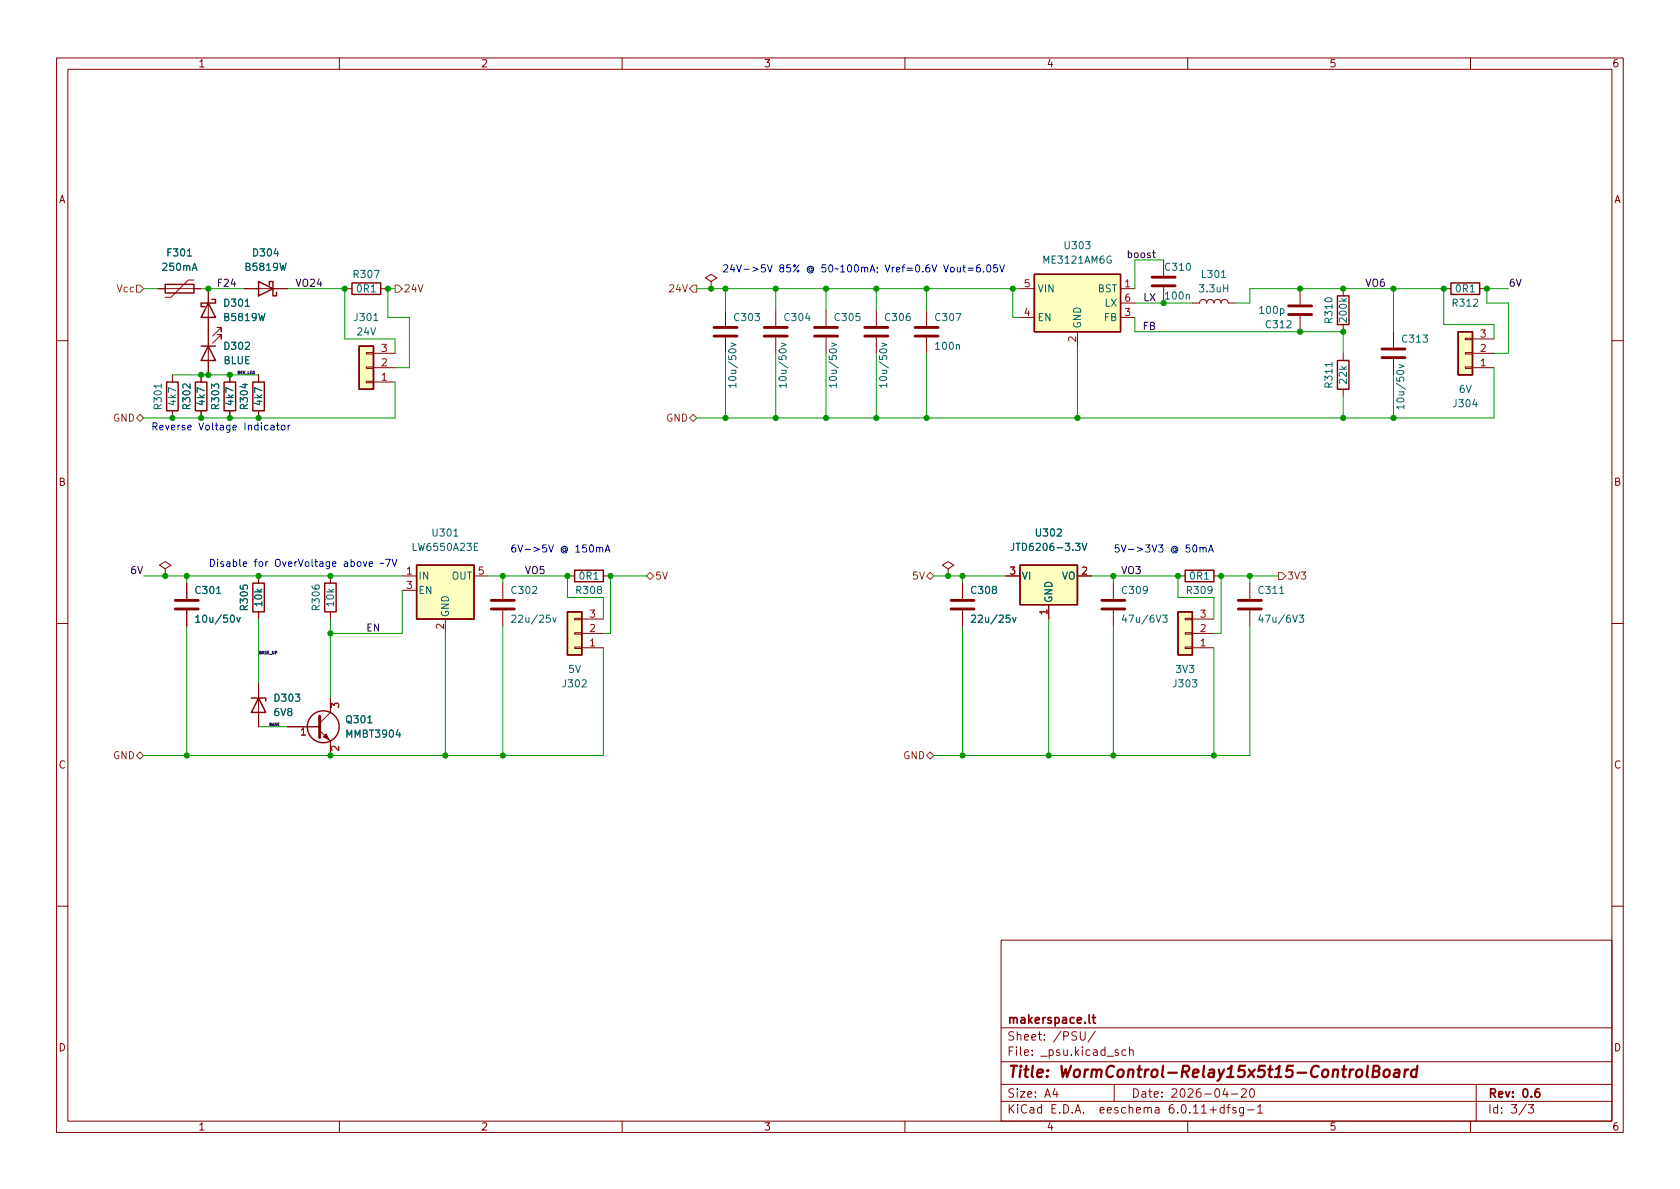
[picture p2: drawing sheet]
<svg xmlns="http://www.w3.org/2000/svg" width="297mm" height="210mm" viewBox="0 0 297 210" stroke-linecap="round" stroke-linejoin="round" font-family="sans-serif">
<g fill="none" stroke="#840000" stroke-width=".18">
<path d="M10 10.2h277v190.1h-277zM12 12.2h273v186.1h-273zM60 10.2v2M110 10.2v2M160 10.2v2M210 10.2v2M260 10.2v2M27.9 51h7.7M34.3 49.5h-1l-3.1 3.1h-1M36.8 51v15.3M38.4 57.9h.7v.8v-.8l-1.5 1.5M38.4 59.2h.7v.7v-.7l-1.5 1.5"/>
<path d="M43.2 51h7.6M61 51h1.2M67.3 51h1.3M125.7 49.8l1-.7-1-.6-1 .6 1 .7v1.2M125.7 51h.1M128.3 54.9v2.8M128.3 59.7v2.8M137.2 54.9v2.8M137.2 59.7v2.8M146 54.9v2.8M146 59.7v2.8M154.9 54.9v2.8"/>
<path d="M154.9 59.7v2.8M163.8 54.9v2.8M163.8 59.7v2.8M180.3 51h2.6M180.3 56.1h2.6M190.5 58.7v2.5M198.1 51h2.6M198.1 56.1h2.6M198.1 53.6h2.6M205.7 46v2.8M205.7 50.8v2.8M210.8 53.6h1.3a.64 .64 0 0 1 .6-.6 .64 .64 0 0 1 .7 .6 .64 .64 0 0 1 .6-.6 .64 .64 0 0 1 .6 .6 .64 .64 0 0 1 .7-.6 .64 .64 0 0 1 .6 .6 .64 .64 0 0 1 .6-.6 .64 .64 0 0 1 .7 .6h1.2"/>
<path d="M229.9 51v2.8M229.9 55.9v2.8M237.5 51v1.3M237.5 57.4v1.3M246.4 58.7v2.8M255.3 51h1.2M259.1 59.8h1.2v.3h-1.2zM260.3 59.9h3.9M261.6 51h1.3M10 60.2h2M30.5 66.3v1.3M30.5 72.6v1.3"/>
<path d="M35.6 66.3v1.3M35.6 72.6v1.3M40.6 66.3v1.3M40.6 72.6v1.3M45.7 66.3v1.3M45.7 72.6v1.3M64.8 62.4h1.2v.2h-1.2zM64.8 64.9h1.2v.2h-1.2zM64.8 67.4h1.2v.3h-1.2zM66 65h3.8M66 62.5h3.8M66 67.6h3.8"/>
<path d="M237.5 62.5v1.2M237.5 68.8v1.3M246.4 63.5v2.8M259.1 62.4h1.2v.2h-1.2zM259.1 64.9h1.2v.2h-1.2zM260.3 65h3.9M260.3 62.5h3.9M285 60.2h2M10 110.2h2M29.2 100.6l1-.7-1-.6-1 .6 1 .7v1.2M29.2 101.8h.1M33 103.1v2.8"/>
<path d="M33 107.9v2.8M45.7 101.8v1.3M45.7 108.2v1.3M58.4 101.8v1.3M58.4 108.2v1.3M71.1 101.8h2.6M71.1 104.4h2.6M78.7 109.5v2.5M83.8 101.8h2.6M88.9 103.1v2.8M88.9 107.9v2.8M100.3 101.8h1.3"/>
<path d="M101.6 109.3h1.3v.3h-1.3zM101.6 111.9h1.3v.2h-1.3zM101.6 114.4h1.3v.3h-1.3zM102.9 114.5h3.8M102.9 112h3.8M102.9 109.5h3.8M106.7 101.8h1.2M167.6 100.6l1.1-.7-1.1-.6-1 .6 1 .7v1.2M167.6 101.8h.1M170.2 103.1v2.8M170.2 107.9v2.8M177.8 101.8h2.5"/>
<path d="M185.4 106.9v2.6M190.5 101.8h2.5M196.8 103.1v2.8M196.8 107.9v2.8M208.3 101.8h1.2M209.5 109.3h1.3v.3h-1.3zM209.5 111.9h1.3v.2h-1.3zM209.5 114.4h1.3v.3h-1.3zM210.8 114.5h3.8M210.8 112h3.8M210.8 109.5h3.8M214.6 101.8h1.3"/>
<path d="M221 103.1v2.8M221 107.9v2.8M285 110.2h2M45.7 120.9v7.6M50.8 128.5h5.7M56.5 129.2l1.9 1.9v2.5M58.4 123.4v2.6l-1.9 1.9M10 160.2h2M177 166.3h108v32h-108zM285 160.2h2M60 198.3v2M110 198.3v2"/>
<path d="M160 198.3v2M177 194.8h108M177 191.8h108M177 187.8h108M177 181.8h108M182.5 186.5v.1M182.5 185.7v.1M184.6 183.8v.1M184.6 183v.1M193.6 182.4l-1.2 1.9M197 191.8v3M199.7 185.8l.2-.2 .4 .1 .1 .9"/>
<path d="M199.7 185.1v1.5M204.3 195.9h.6v.9M204.9 196.2l-.5 .1a.29 .29 0 0 0-.2 .2 .29 .29 0 0 0 .2 .3h.5M210 198.3v2M217.7 193.5h1.2M219.5 192.7l.6-.2 .2 .2 .1 .3-1 1h1M220.6 196.3h1.1M221.1 192.7l.2-.2a.81 .81 0 0 1 .6 .7 .81 .81 0 0 1-.3 .8h-.2a.81 .81 0 0 1-.3-1.3zM222.4 195.8l.4-.5v1.5M222.4 196.8h.8M260 198.3v2M261 191.8v6.5"/>
<path d="M270.2 195.3h1l-.6 .6 .5 .1v.7l-.2 .1h-.5l-.2-.1"/>
</g>
<path d="M242.8 189.4l.9-.1a.46 .46 0 0 0 .2-.4 .46 .46 0 0 0-.3-.4h-.7l-.2 2h.7a.53 .53 0 0 0 .5-.5 .53 .53 0 0 0-.4-.6M244.8 189.3a.52 .52 0 0 1 .5-.2 .52 .52 0 0 1 .4 .4v.6a.55 .55 0 0 1-.6 .4 .55 .55 0 0 1-.5-.4zM246.6 189.2l.2-.1 .6 .1-.1 1.3M247.4 189.6l-.6 .1a.4 .4 0 0 0-.4 .3 .4 .4 0 0 0 .3 .5l.6-.1M248.4 189.1l-.1 1.4M249 189.1l-.4 .1-.2 .3M250.5 189.2a.66 .66 0 0 0-1 .3v.6l.1 .3 .2 .1 .6-.1M250.6 188.5l-.2 2" fill="none" stroke="#840000" stroke-width=".4"/>
<path d="M192.6 179.4v1.3l.2 .2M193.1 179.9h.6M193.3 179.4v1.3l.4 .2" fill="none" stroke="#840000" stroke-width=".3"/>
<g fill="none" stroke="#840000" stroke-width=".25">
<path d="M29.2 50.3h5.1v1.5h-5.1zM36.8 53.6l1.3 2.5h-2.5zM37.5 53h.6v.6h-2.5v.6h.6M45.7 49.8l2.6 1.2-2.6 1.3zM47.6 50.4v-.6h.7v2.5h.6v-.6M62.2 50h5.1v2.1h-5.1zM182.9 48.5h15.2v10.2h-15.2zM236.5 52.3h2v5.1h-2zM256.5 50h5.1v2.1h-5.1zM257.8 58.7h2.5v7.6h-2.5zM29.5 67.6h2v5h-2zM34.5 67.6h2.1v5h-2.1z"/>
<path d="M35.6 61.2h2.5M36.8 61.2l1.3 2.5h-2.5zM39.6 67.6h2.1v5h-2.1zM44.7 67.6h2v5h-2zM63.5 61.2h2.5v7.6h-2.5zM236.5 63.7h2v5.1h-2zM73.7 99.9h10.1v9.6h-10.1zM180.3 99.9h10.2v7h-10.2zM44.7 103.1h2v5.1h-2zM57.4 103.1h2v5.1h-2zM100.3 108.2h2.6v7.6h-2.6zM101.6 100.8h5.1v2.1h-5.1z"/>
<path d="M208.3 108.2h2.5v7.6h-2.5zM209.5 100.8h5.1v2.1h-5.1zM44.4 123.4h2.6v.5M45.7 123.4l1.3 2.6h-2.6z"/>
<circle cx="57.1" cy="128.5" r="2.82"/>
</g>
<g fill="none" stroke="#006464" stroke-width=".18">
<path d="M33.1 45.3h.8M34 47.8l.4-1.3 .4 1.3M34.1 47.4h.6M43.4 54.2h.7M45.7 55.4l.3 1.3 .3-.9 .2 .9 .3-1.3M48.8 43.9l-.3 .9h.8M49.5 46.5l.3 1.3 .2-.9 .3 .9 .3-1.3M65.6 51.6h.8M66.1 56.7h.7M66.2 47.8h.8l-.5 1.3M142.7 55.4l-.3 .9h.8M169 55.4h.9l-.5 1.3"/>
<path d="M192 42.7h.7l-.4 .5 .4 .1v.6l-.2 .1-.5-.1M196.4 45.3a.59 .59 0 0 0-.7 .6 .59 .59 0 0 0 .7 .6l.1-.5h-.3M209.8 52.2l.1-.2 .3 .1 .1 .8M216 49.1h.7M216.4 51h.7M217.1 50.4v1.2M226.4 54.6h.4l.2 .2-.1 .6h-.5M237.2 52.8l.5 .5M238.1 52.8l-.5 .3M260 51.6h.7M28.5 67.9v.7M43.3 67.8v.8l-.9-.3"/>
<path d="M129 61.8a.69 .69 0 0 1 1.1 .3 .72 .72 0 0 1-1.3-.1zM129.3 60.6l.8 .3-.8 .3M137.9 61.8a.69 .69 0 0 1 1.1 .3 .72 .72 0 0 1-1.3-.1zM138.2 60.6l.8 .3-.8 .3M146.7 61.8a.69 .69 0 0 1 1.2 .3 .72 .72 0 0 1-1.3-.1zM147 60.6l.9 .3-.9 .3M155.6 61.8a.69 .69 0 0 1 1.2 .3 .72 .72 0 0 1-1.3-.1zM155.9 60.6l.9 .3-.9 .3M169.1 61.1l.2-.2 .3 .1 .1 .8M235.5 64.1v.7M247.1 65.6a.69 .69 0 0 1 1.1 .3 .72 .72 0 0 1-1.2-.1zM247.4 64.5l.8 .3-.8 .3"/>
<path d="M260.7 70.6l-.3 .9h.8M80.3 94.8h.7M83.9 96.7h.4M84.5 96.1h-.6v1.2h.6M186.9 93.7l.5-.2 .3 .4-.8 .9h.8M190.2 96.1h.8l-.5 .5 .4 .1v.5l-.2 .1-.5-.1M191.3 96.1l.4 1.2 .5-1.2M38.3 105h.7M40.8 108.9l.2-.1a.68 .68 0 0 1 .5 .6 .68 .68 0 0 1-.5 .6l-.2-.1-.1-.3zM41.9 109.2l.3 .8 .3-.8M97.3 108.8h-.6l-.1 .6 .2-.1h.4l.1 .2v.4l-.2 .1-.5-.1M97.7 109.2l.4 .8 .3-.8"/>
<path d="M105 102.4h.7M178.5 108.8h-.6v.6l.2-.1h.4l.1 .2-.1 .4-.1 .1-.5-.1M179 109.2l.3 .8 .3-.8M204.4 108.8l.5 1.2 .4-1.2M205.6 108.8h.8l-.5 .5 .4 .1v.5l-.2 .1-.5-.1M213 102.4h.7M226.3 105h.7M228.6 108.8l.4 1.2 .4-1.2M229.7 108.8h.8l-.4 .5 .3 .1v.5l-.1 .1-.6-.1M65 127.8h.8M70.4 129l-.3 .9h.7M102.9 120.3l.5-.1 .3 .4-.8 .9h.8"/>
<path d="M210.8 120.2h.8l-.4 .5 .3 .1v.6l-.1 .1-.6-.1"/>
</g>
<g fill="#ffffc2" stroke="#ffffc2" stroke-width=".18">
<path d="M182.9 48.5h15.2v10.2h-15.2z"/>
<path d="M100.3 108.2h2.6v7.6h-2.6z"/>
<path d="M73.7 99.9h10.1v9.6h-10.1z"/>
<path d="M180.3 99.9h10.2v7h-10.2z"/>
<path d="M208.3 108.2h2.5v7.6h-2.5z"/>
<path d="M257.8 58.7h2.5v7.6h-2.5z"/>
<path d="M63.5 61.2h2.5v7.6h-2.5z"/>
</g>
<g fill="none" stroke="#840000" stroke-width=".51">
<path d="M126.2 59.4h4.1M126.2 57.9h4.1M135.1 59.4h4.1M135.1 57.9h4.1M144 59.4h4.1M144 57.9h4.1M152.9 59.4h4.1M152.9 57.9h4.1M161.8 59.4h4.1M161.8 57.9h4.1M203.7 50.5h4.1M203.7 49h4.1"/>
<path d="M227.8 54.1h4.1M227.8 55.6h4.1M244.3 63.2h4.1M244.3 61.7h4.1M31 107.7h4.1M31 106.2h4.1M86.9 107.7h4M86.9 106.2h4M168.1 107.7h4.1M168.1 106.2h4.1M194.8 107.7h4.1M194.8 106.2h4.1"/>
<path d="M218.9 107.7h4.1M218.9 106.2h4.1M56.5 126.6v3.8"/>
</g>
<path d="M57.1 130.3l.6-.5 .5 1z" fill="#840000" stroke="#840000" stroke-width=".18"/>
<path d="M53.3 129.1l.4-.4v1.3M58.6 125.1v-.8l.5 .5 .1-.4h.6l.1 .2-.1 .5M59.9 132v.8l-.9-.8-.4 .2 .1 .5" fill="none" stroke="#a90000" stroke-width=".18"/>
<path d="M24.1 50.4h.7l.6 .6-.6 .7h-.7zM69.8 50.4h.7l.6 .6-.6 .7h-.7zM121.9 51l.7-.6h.6v1.3h-.6zM24.1 73.9l.7-.6 .6 .6-.6 .6zM121.9 73.9l.7-.6 .6 .6-.6 .6zM114.3 101.8l.6-.6 .7 .6-.7 .7zM163.8 101.8l.7-.6 .6 .6-.6 .7zM226.1 101.2h.6l.6 .6-.6 .7h-.6zM24.1 133.6l.7-.6 .6 .6-.6 .6zM163.8 133.6l.7-.6 .6 .6-.6 .6z" fill="none" stroke="#725600" stroke-width=".18"/>
<path d="M203.8 44.7h.5M204 44.3v1.1l.3 .2" fill="none" stroke="#0f0f0f" stroke-width=".18"/>
<g fill="none" stroke="#0000c2" stroke-width=".18">
<path d="M135.3 46.8h-.6l-.1 .6 .2-.1 .4 .1 .1 .2v.4l-.2 .1-.5-.1M135.7 46.8l.4 1.3 .4-1.3M155.1 47.3v.1M155.2 48l-.2 .3M164.8 46.8l.4 1.3 .4-1.3M176.8 46.8l.4 1.3 .4-1.3M33.2 75.6l.6-.1v-.2l-.4-.1-.2 .2 .1 .6h.5M41.2 75.6l.6-.1-.1-.2-.3-.1-.2 .2 .1 .6h.4M50.9 75.2v.8M51.3 75.2l-.4 .2M43 99.7l.6-.1v-.2l-.4-.1-.2 .2 .1 .6h.5M58.8 99.7l.6-.1-.1-.2-.3-.1-.2 .2 .1 .6h.4"/>
<path d="M97 96.4l.4 1.2 .5-1.2M203.7 96.4l.4 1.2 .4-1.2M204.8 96.4h.8l-.4 .4 .4 .2v.5l-.2 .1-.6-.1"/>
</g>
<g fill="none" stroke="#009600" stroke-width=".18">
<path d="M25.4 51h2.5M35.6 51h7.6M50.8 51h10.2v8.9h8.8v2.6M69.8 51h-1.2v5.1h3.8v8.9h-2.6M123.2 51h57.1M128.3 51v3.9M137.2 51v3.9M146 51v3.9M154.9 51v3.9M163.8 51v3.9M179.1 51v5.1h1.2M200.7 53.6h10.1"/>
<path d="M200.7 56.1v2.6h36.8v3.8M205.7 46h-5v5M218.4 53.6h2.6v-2.6h34.3v6.4h8.9v2.5M246.4 51v7.7M266.7 51h-3.8v2.6h3.8v8.9h-2.5M30.5 66.3h15.2M69.8 67.6v6.3h-44.4M128.3 62.5v11.4M137.2 62.5v11.4M146 62.5v11.4M154.9 62.5v11.4M163.8 62.5v11.4"/>
<path d="M190.5 61.2v12.7M237.5 70.1v3.8M246.4 66.3v7.6M264.2 65v8.9h-141M25.4 101.8h45.7M33 101.8v1.3M33 110.7v22.9M45.7 109.5v11.4M58.4 109.5v13.9M71.1 104.4v7.6h-12.7M78.7 112v21.6M86.4 101.8h13.9v3.9h6.4v3.8"/>
<path d="M88.9 101.8v1.3M88.9 110.7v22.9M106.7 114.5v19.1h-81.3M114.3 101.8h-6.4v10.2h-1.2M165.1 101.8h12.7M170.2 101.8v1.3M170.2 110.7v22.9M185.4 109.5v24.1M193 101.8h15.3v3.9h6.3v3.8M196.8 101.8v1.3M196.8 110.7v22.9M214.6 114.5v19.1"/>
<path d="M221 110.7v22.9h-55.9M221 101.8v1.3M226.1 101.8h-10.2v10.2h-1.3M45.7 128.5h5.1"/>
</g>
<g fill="#009600" stroke="#009600" stroke-width=".18">
<circle cx="58.4" cy="101.8" r=".46"/>
<circle cx="58.4" cy="112" r=".46"/>
<circle cx="45.7" cy="101.8" r=".46"/>
<circle cx="78.7" cy="133.6" r=".46"/>
<circle cx="88.9" cy="133.6" r=".46"/>
<circle cx="29.2" cy="101.8" r=".46"/>
<circle cx="58.4" cy="133.6" r=".46"/>
<circle cx="33" cy="133.6" r=".46"/>
<circle cx="33" cy="101.8" r=".46"/>
<circle cx="208.3" cy="101.8" r=".46"/>
<circle cx="185.4" cy="133.6" r=".46"/>
<circle cx="170.2" cy="133.6" r=".46"/>
<circle cx="196.8" cy="133.6" r=".46"/>
<circle cx="214.6" cy="133.6" r=".46"/>
<circle cx="221" cy="101.8" r=".46"/>
<circle cx="170.2" cy="101.8" r=".46"/>
<circle cx="215.9" cy="101.8" r=".46"/>
<circle cx="196.8" cy="101.8" r=".46"/>
<circle cx="128.3" cy="51" r=".46"/>
<circle cx="137.2" cy="51" r=".46"/>
<circle cx="146" cy="51" r=".46"/>
<circle cx="125.7" cy="51" r=".46"/>
<circle cx="154.9" cy="51" r=".46"/>
<circle cx="88.9" cy="101.8" r=".46"/>
<circle cx="100.3" cy="101.8" r=".46"/>
<circle cx="61" cy="51" r=".46"/>
<circle cx="68.6" cy="51" r=".46"/>
<circle cx="107.9" cy="101.8" r=".46"/>
<circle cx="229.9" cy="51" r=".46"/>
<circle cx="229.9" cy="58.7" r=".46"/>
<circle cx="237.5" cy="73.9" r=".46"/>
<circle cx="237.5" cy="58.7" r=".46"/>
<circle cx="205.7" cy="53.6" r=".46"/>
<circle cx="35.6" cy="66.3" r=".46"/>
<circle cx="40.6" cy="73.9" r=".46"/>
<circle cx="30.5" cy="73.9" r=".46"/>
<circle cx="35.6" cy="73.9" r=".46"/>
<circle cx="36.8" cy="66.3" r=".46"/>
<circle cx="40.6" cy="66.3" r=".46"/>
<circle cx="45.7" cy="73.9" r=".46"/>
<circle cx="36.8" cy="51" r=".46"/>
<circle cx="163.8" cy="73.9" r=".46"/>
<circle cx="190.5" cy="73.9" r=".46"/>
<circle cx="167.6" cy="101.8" r=".46"/>
<circle cx="154.9" cy="73.9" r=".46"/>
<circle cx="137.2" cy="73.9" r=".46"/>
<circle cx="128.3" cy="73.9" r=".46"/>
<circle cx="146" cy="73.9" r=".46"/>
<circle cx="179.1" cy="51" r=".46"/>
<circle cx="163.8" cy="51" r=".46"/>
<circle cx="255.3" cy="51" r=".46"/>
<circle cx="246.4" cy="51" r=".46"/>
<circle cx="237.5" cy="51" r=".46"/>
<circle cx="246.4" cy="73.9" r=".46"/>
<circle cx="262.9" cy="51" r=".46"/>
</g>
<g font-size="2.8" fill="#840000">
<text x="178" y="191.2">Title:</text>
<text x="187.3" y="191.2">WormControl-Relay15x5t15-ControlBoard</text>
</g>
<g font-size="2.1" fill="#840000">
<text x="178" y="184.5">Sheet:</text>
<text x="178" y="181.5">makerspace.lt</text>
<text x="186.2" y="184.5">/PSU/</text>
<text x="178" y="187.2">File:</text>
<text x="184.4" y="187.2">_psu.kicad_sch</text>
<text x="178" y="197.4">KiCad</text>
<text x="178" y="194.6">Size:</text>
<text x="184.7" y="194.6">A4</text>
<text x="185.7" y="197.4">E.D.A.</text>
<text x="194.6" y="197.4">eeschema</text>
<text x="200" y="194.6">Date:</text>
<text x="207" y="197.4">6.0.11+dfsg-1</text>
<text x="207" y="194.6">2026-04-20</text>
<text x="263" y="194.6">Rev:</text>
<text x="263" y="197.4">Id:</text>
<text x="267.1" y="197.4">3/3</text>
<text x="269.1" y="194.6">0.6</text>
</g>
<g font-size="1.8" fill="#840000">
<text x="35" y="12.3">1</text>
<text x="85" y="12.3">2</text>
<text x="135" y="12.3">3</text>
<text x="185" y="12.3">4</text>
<text x="235" y="12.3">5</text>
<text x="285" y="12.3">6</text>
<text x="10.4" y="36.3">A</text>
<text x="285.4" y="36.3">A</text>
<text x="10.3" y="86.3">B</text>
<text x="285.3" y="86.3">B</text>
<text x="10.3" y="136.3">C</text>
<text x="285.3" y="136.3">C</text>
<text x="10.3" y="186.3">D</text>
<text x="285.3" y="186.3">D</text>
<text x="35" y="200.3">1</text>
<text x="85" y="200.3">2</text>
<text x="135" y="200.3">3</text>
<text x="185" y="200.3">4</text>
<text x="235" y="200.3">5</text>
<text x="285" y="200.3">6</text>
</g>
<g font-size="1.8" fill="#006464">
<text x="29.3" y="45.7">F301</text>
<text x="44.5" y="45.7">D304</text>
<text x="184.2" y="47">ME3121AM6G</text>
<text x="187.9" y="44.5">U303</text>
<text x="28.5" y="48.3">250mA</text>
<text x="43.1" y="48.3">B5819W</text>
<text x="62.2" y="49.5">R307</text>
<text x="62.8" y="52.1">0R1</text>
<text x="183.4" y="52.1">VIN</text>
<text x="194" y="52.1">BST</text>
<text x="205.7" y="48.3">C310</text>
<text x="205.7" y="53.3">100n</text>
<text x="211.8" y="52.1">3.3uH</text>
<text x="212.2" y="49.5">L301</text>
<text x="257.2" y="52.1">0R1</text>
<text x="39.4" y="54.6">D301</text>
<text x="39.4" y="57.2">B5819W</text>
<text x="62.4" y="57.2">J301</text>
<text x="62.9" y="59.7">24V</text>
<text x="129.5" y="57.2">C303</text>
<text x="138.4" y="57.2">C304</text>
<text x="147.3" y="57.2">C305</text>
<text x="156.2" y="57.2">C306</text>
<text x="165.1" y="57.2">C307</text>
<text x="183.4" y="57.2">EN</text>
<text x="191.5" y="58.2" transform="rotate(-90 191.5 58.2)">GND</text>
<text x="195.1" y="57.2">FB</text>
<text x="195.2" y="54.6">LX</text>
<text x="222.4" y="55.9">100p</text>
<text x="223.5" y="58.4">C312</text>
<text x="236" y="57.4" transform="rotate(-90 236 57.4)">R310</text>
<text x="238.5" y="57.3" transform="rotate(-90 238.5 57.3)">200k</text>
<text x="256.6" y="54.6">R312</text>
<text x="39.4" y="62.2">D302</text>
<text x="39.4" y="64.8">BLUE</text>
<text x="165.1" y="62.2">100n</text>
<text x="247.7" y="61">C313</text>
<text x="31.5" y="71.9" transform="rotate(-90 31.5 71.9)">4k7</text>
<text x="36.6" y="71.9" transform="rotate(-90 36.6 71.9)">4k7</text>
<text x="41.7" y="71.9" transform="rotate(-90 41.7 71.9)">4k7</text>
<text x="46.7" y="71.9" transform="rotate(-90 46.7 71.9)">4k7</text>
<text x="130.6" y="68.8" transform="rotate(-90 130.6 68.8)">10u/50v</text>
<text x="139.5" y="68.8" transform="rotate(-90 139.5 68.8)">10u/50v</text>
<text x="148.3" y="68.8" transform="rotate(-90 148.3 68.8)">10u/50v</text>
<text x="157.2" y="68.8" transform="rotate(-90 157.2 68.8)">10u/50v</text>
<text x="236" y="68.8" transform="rotate(-90 236 68.8)">R311</text>
<text x="238.5" y="68.1" transform="rotate(-90 238.5 68.1)">22k</text>
<text x="257.9" y="69.9">6V</text>
<text x="29" y="72.6" transform="rotate(-90 29 72.6)">R301</text>
<text x="34" y="72.6" transform="rotate(-90 34 72.6)">R302</text>
<text x="39.1" y="72.6" transform="rotate(-90 39.1 72.6)">R303</text>
<text x="44.2" y="72.6" transform="rotate(-90 44.2 72.6)">R304</text>
<text x="248.7" y="72.6" transform="rotate(-90 248.7 72.6)">10u/50v</text>
<text x="256.7" y="72.4">J304</text>
<text x="76.2" y="95.3">U301</text>
<text x="182.9" y="95.3">U302</text>
<text x="72.7" y="97.8">LW6550A23E</text>
<text x="178.5" y="97.8">JTD6206-3.3V</text>
<text x="34.3" y="105.4">C301</text>
<text x="46.7" y="107.5" transform="rotate(-90 46.7 107.5)">10k</text>
<text x="59.4" y="107.5" transform="rotate(-90 59.4 107.5)">10k</text>
<text x="73.9" y="102.9">IN</text>
<text x="73.9" y="105.4">EN</text>
<text x="79.8" y="102.9">OUT</text>
<text x="90.2" y="105.4">C302</text>
<text x="101.6" y="105.4">R308</text>
<text x="102.2" y="102.9">0R1</text>
<text x="171.5" y="105.4">C308</text>
<text x="180.6" y="102.9">VI</text>
<text x="186.4" y="106.7" transform="rotate(-90 186.4 106.7)">GND</text>
<text x="187.7" y="102.9">VO</text>
<text x="198.1" y="105.4">C309</text>
<text x="209.6" y="105.4">R309</text>
<text x="210.2" y="102.9">0R1</text>
<text x="222.3" y="105.4">C311</text>
<text x="34.3" y="110.5">10u/50v</text>
<text x="44.2" y="108.2" transform="rotate(-90 44.2 108.2)">R305</text>
<text x="56.9" y="108.2" transform="rotate(-90 56.9 108.2)">R306</text>
<text x="79.8" y="109.2" transform="rotate(-90 79.8 109.2)">GND</text>
<text x="90.2" y="110.5">22u/25v</text>
<text x="171.5" y="110.5">22u/25v</text>
<text x="198.1" y="110.5">47u/6V3</text>
<text x="222.3" y="110.5">47u/6V3</text>
<text x="100.4" y="119.4">5V</text>
<text x="207.7" y="119.4">3V3</text>
<text x="48.3" y="124.5">D303</text>
<text x="99.2" y="121.9">J302</text>
<text x="207.2" y="121.9">J303</text>
<text x="48.3" y="127">6V8</text>
<text x="61" y="128.3">Q301</text>
<text x="61" y="130.8">MMBT3904</text>
</g>
<g font-size="1.8" fill="#0f0f0f">
<text x="199.1" y="45.6">boost</text>
<text x="38.3" y="50.7">F24</text>
<text x="52.2" y="50.7">VO24</text>
<text x="202.1" y="53.2">LX</text>
<text x="241.3" y="50.7">VO6</text>
<text x="266.7" y="50.7">6V</text>
<text x="202" y="58.3">FB</text>
<text x="22.9" y="101.5">6V</text>
<text x="92.7" y="101.5">VO5</text>
<text x="198.1" y="101.5">VO3</text>
<text x="64.7" y="111.7">EN</text>
</g>
<g font-size="1.8" fill="#725600">
<text x="20.5" y="52.1">Vcc</text>
<text x="71.3" y="52.1">24V</text>
<text x="118.1" y="52.1">24V</text>
<text x="19.9" y="74.9">GND</text>
<text x="117.7" y="74.9">GND</text>
<text x="115.8" y="102.9">5V</text>
<text x="161.2" y="102.9">5V</text>
<text x="227.5" y="102.9">3V3</text>
<text x="19.9" y="134.6">GND</text>
<text x="159.6" y="134.6">GND</text>
</g>
<g font-size="1.8" fill="#0000c2">
<text x="127.6" y="48.2">24V-&gt;5V</text>
<text x="137.7" y="48.2">85%</text>
<text x="142.7" y="48.2">@ 50~100mA;</text>
<text x="156.9" y="48.2">Vref=0.6V</text>
<text x="167.4" y="48.2">Vout=6.05V</text>
<text x="26.7" y="76.1">Reverse</text>
<text x="35.1" y="76.1">Voltage</text>
<text x="43.2" y="76.1">Indicator</text>
<text x="36.8" y="100.2">Disable</text>
<text x="44.9" y="100.2">for</text>
<text x="48.7" y="100.2">OverVoltage</text>
<text x="61" y="100.2">above</text>
<text x="67.6" y="100.2">~7V</text>
<text x="90.2" y="97.7">6V-&gt;5V</text>
<text x="99" y="97.7">@ 150mA</text>
<text x="196.8" y="97.7">5V-&gt;3V3</text>
<text x="206.9" y="97.7">@ 50mA</text>
</g>
<g font-size="1.8" fill="#a90000">
<text x="180.9" y="50.8">5</text>
<text x="198.7" y="50.8">1</text>
<text x="198.7" y="53.3">6</text>
<text x="180.9" y="55.9">4</text>
<text x="198.7" y="55.9">3</text>
<text x="261.6" y="59.7">3</text>
<text x="67.3" y="64.8">2</text>
<text x="67.3" y="62.2">3</text>
<text x="190.2" y="60.6" transform="rotate(-90 190.2 60.6)">2</text>
<text x="261.6" y="64.8">1</text>
<text x="261.6" y="62.2">2</text>
<text x="67.3" y="67.3">1</text>
<text x="71.7" y="101.6">1</text>
<text x="84.4" y="101.6">5</text>
<text x="178.4" y="101.6">3</text>
<text x="191.1" y="101.6">2</text>
<text x="71.7" y="104.1">3</text>
<text x="78.5" y="111.4" transform="rotate(-90 78.5 111.4)">2</text>
<text x="104.1" y="111.8">2</text>
<text x="104.1" y="109.2">3</text>
<text x="185.2" y="108.9" transform="rotate(-90 185.2 108.9)">1</text>
<text x="212" y="111.8">2</text>
<text x="212" y="109.2">3</text>
<text x="104.1" y="114.3">1</text>
<text x="212" y="114.3">1</text>
<text x="53" y="130.8">1</text>
</g>
<g font-size=".7" fill="#0f0f0f">
<text x="41.9" y="66.2">REV_LED</text>
<text x="45.7" y="115.7">BASE_UP</text>
<text x="47.5" y="128.4">BASE</text>
</g>
</svg>
